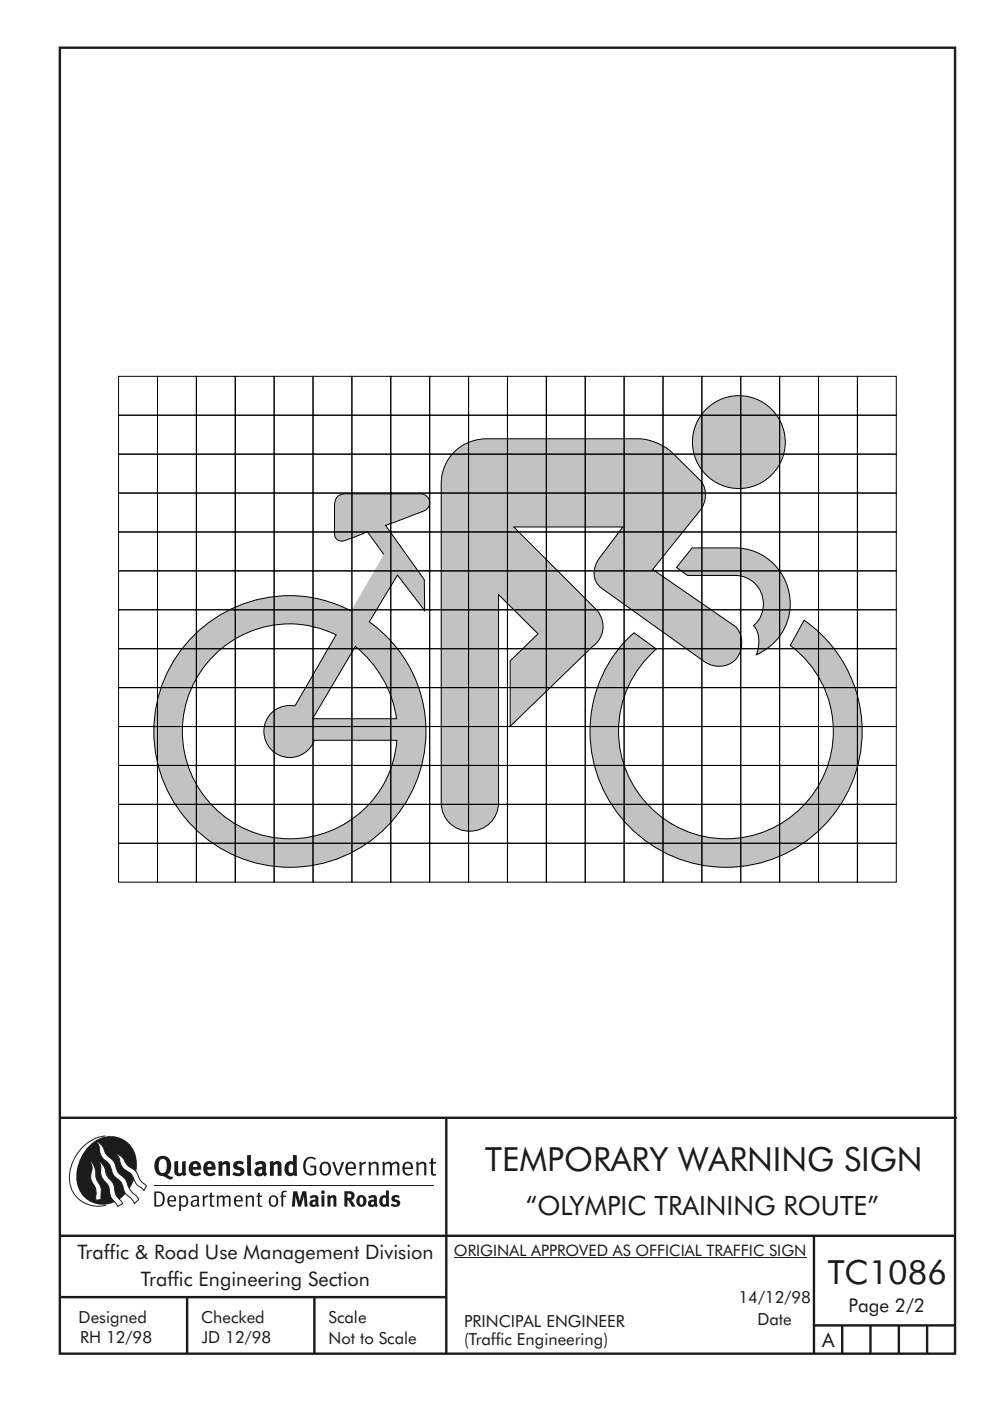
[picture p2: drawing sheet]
<svg xmlns="http://www.w3.org/2000/svg" width="210mm" height="297mm" viewBox="0 0 210 297" stroke-linecap="round" stroke-linejoin="round" font-family="sans-serif">
<g fill="none" stroke="#1f1a17" stroke-width=".51">
<path d="M12.7 10.1h189.9v276.9h-189.9zM12.7 237h190.3M94.7 236.9v50.1M12.7 262h190M12.7 275h82M39.7 275v12M66.7 275v12M172.7 262v25M172.7 281h30M178.7 281v6M184.7 281v6M190.7 281v6"/>
<path d="M196.7 281v6"/>
</g>
<path d="M96.3 266.7h74.7" fill="none" stroke="#1f1a17" stroke-width=".21"/>
<g fill="#1f1a17">
<path d="M64.9 245.6a1.61 1.61 0 0 1 2.1 0l-.2 .3a1.17 1.17 0 0 0-1.4-.2 1.17 1.17 0 0 0-.6 1.3 1.42 1.42 0 0 0 1.2 1.9l.7-.2v-1.2h-.8l-.1-.4h1.3v1.9a1.82 1.82 0 0 1-2.2-.1 1.82 1.82 0 0 1-.6-2.1l.2-.7z" fill-rule="evenodd"/>
<path d="M68.2 246.5a1.77 1.77 0 0 0 .4 2.7 1.39 1.39 0 0 0 1.4-.5 1.39 1.39 0 0 0 .2-1.5 1.19 1.19 0 0 0-2-.7zM68.5 246.8a.83 .83 0 0 1 1 .1 .83 .83 0 0 1 .2 1 .75 .75 0 0 1-.6 1 .75 .75 0 0 1-.8-.8v-.9z" fill-rule="evenodd"/>
<path d="M70.5 246.4l.4-.1 .8 2.4 .8-2.3h.5l-1.1 2.8h-.4z" fill-rule="evenodd"/>
<path d="M73.6 246.7a1.74 1.74 0 0 0 .5 2.5h.9l.5-.3-.2-.3a.89 .89 0 0 1-1.1 .2 .89 .89 0 0 1-.4-.9h1.7a1.15 1.15 0 0 0-.4-1.4 1.15 1.15 0 0 0-1.5 .2zM74 246.9a.67 .67 0 0 1 .8-.2 .67 .67 0 0 1 .3 .8h-1.3z" fill-rule="evenodd"/>
<path d="M76.2 246.4l.4-.1 .1 .4 .5-.4h.5l-.2 .5a.61 .61 0 0 0-.8 .6v1.8h-.4z" fill-rule="evenodd"/>
<path d="M78.1 246.4l.5-.1 .1 .4a.89 .89 0 0 1 .9-.4 .89 .89 0 0 1 .7 .7v2.2h-.4v-2.2l-.1-.2-.3-.1-.8 .4v2.1h-.4z" fill-rule="evenodd"/>
<path d="M81.1 246.4l.4-.1 .1 .4a.83 .83 0 0 1 .8-.4 .83 .83 0 0 1 .7 .5 .86 .86 0 0 1 .9-.5 .86 .86 0 0 1 .7 .7v2.2h-.4l-.1-2.3a.5 .5 0 0 0-.8 0l-.2 .2v2.1h-.5v-2.2l-.4-.3-.7 .4v2.1h-.4z" fill-rule="evenodd"/>
<path d="M85.7 246.7a1.74 1.74 0 0 0 .5 2.5h.9l.5-.3-.2-.3a.89 .89 0 0 1-1.1 .2 .89 .89 0 0 1-.4-.9h1.7a1.15 1.15 0 0 0-.5-1.4 1.15 1.15 0 0 0-1.4 .2zM86 246.9a.67 .67 0 0 1 .9-.2 .67 .67 0 0 1 .3 .8h-1.3z" fill-rule="evenodd"/>
<path d="M88.3 246.4l.4-.1 .1 .4a.89 .89 0 0 1 .9-.4 .89 .89 0 0 1 .8 .7v2.2h-.5v-2.2l-.1-.2-.3-.1-.8 .4v2.1h-.4z" fill-rule="evenodd"/>
<path d="M91.5 245.6l.4-.1v.9h.7l-.2 .3h-.5v2.1l.1 .1h.5l.1 .3a.71 .71 0 0 1-1.2-.6v-1.9h-.3v-.3h.3z" fill-rule="evenodd"/>
<path d="M37 246.3l.8-.2v2a.46 .46 0 0 0 .2 .6 .46 .46 0 0 0 .6-.2v-2.2l.8-.2v2.4l.2 .5-.6 .4-.2-.3a1.03 1.03 0 0 1-1.2 .2 1.03 1.03 0 0 1-.6-1z" fill-rule="evenodd"/>
<path d="M40.4 246.6a1.64 1.64 0 0 0 0 2.3 1.64 1.64 0 0 0 2.3 .1l-.4-.5a.78 .78 0 0 1-.9 .3 .78 .78 0 0 1-.5-.8h1.8a1.37 1.37 0 0 0-.6-1.6 1.37 1.37 0 0 0-1.7 .2zM41.1 246.9a.48 .48 0 0 1 .6-.1 .48 .48 0 0 1 .2 .6h-1z" fill-rule="evenodd"/>
<path d="M43.5 246.6a1.65 1.65 0 0 0-.2 2 1.65 1.65 0 0 0 1.9 .7l.5-.3-.3-.5a.78 .78 0 0 1-.9 .3 .78 .78 0 0 1-.5-.8h1.8a1.37 1.37 0 0 0-.6-1.6 1.37 1.37 0 0 0-1.7 .2zM44.1 246.9a.48 .48 0 0 1 .6-.1 .48 .48 0 0 1 .2 .6h-.9z" fill-rule="evenodd"/>
<path d="M46.3 246.3l.7-.2 .1 .4a.95 .95 0 0 1 1-.3 .95 .95 0 0 1 .7 .8v2.3h-.8v-2.3l-.3-.2-.5 .3v2.2h-.8z" fill-rule="evenodd"/>
<path d="M49.7 246.5a1.73 1.73 0 0 1 2-.1l-.2 .6-.6-.2a.42 .42 0 0 0-.6 .2l.2 .3a1.23 1.23 0 0 1 1.4 1 1.47 1.47 0 0 1-2.3 .9l-.3-.2 .3-.6 .7 .4a.47 .47 0 0 0 .7-.4 .87 .87 0 0 0-1-.5l-.4-.2-.1-.4z" fill-rule="evenodd"/>
<path d="M54.1 246.6l.3 .6 .3-.2a.62 .62 0 0 1 .9 0l.1 .4a1.21 1.21 0 0 0-1.4 .3 1.21 1.21 0 0 0-.1 1.3 1.19 1.19 0 0 0 1.6 .1l.5 .3 .4-.4-.3-.4v-1.4a.96 .96 0 0 0-1.3-1zM55 248l.6-.1v.7a.43 .43 0 0 1-.6 .1 .43 .43 0 0 1 0-.7z" fill-rule="evenodd"/>
<path d="M57.2 246.3l.7-.2 .1 .4a.95 .95 0 0 1 1-.3 .95 .95 0 0 1 .7 .8v2.3h-.8v-2.3l-.2-.2-.6 .3v2.2h-.8z" fill-rule="evenodd"/>
<path d="M62.2 244.8v1.5a1.29 1.29 0 0 0-1.4 .2 1.29 1.29 0 0 0-.5 1.3 1.24 1.24 0 0 0 .6 1.4 1.24 1.24 0 0 0 1.4-.1l.1 .2h.7l-.1-4.3zM61.5 246.9l.4-.1 .3 .2v1.5l-.3 .1a.48 .48 0 0 1-.6-.4 1.52 1.52 0 0 1 .2-1.3z" fill-rule="evenodd"/>
<path d="M52.4 245l.8-.2 .2 4.5h-.8l-.1-.2z" fill-rule="evenodd"/>
</g>
<path d="M22.4 240.8a9 9 0 0 0-7.4 10.9 6.2 6.2 0 0 0 7.5 3.8M32.7 251.4h59.4" fill="none" stroke="#1f1a17" stroke-width=".21"/>
<path d="M19.1 242.7a5.7 5.7 0 0 1 6.5-1.4 5.7 5.7 0 0 1 3.4 5.7 8.6 8.6 0 0 1-6.2 8.3 5.7 5.7 0 0 1-6.5-7 9.9 9.9 0 0 1 2.8-5.6z" fill-rule="evenodd" fill="#1f1a17"/>
<path d="M24.5 244.5a3.1 3.1 0 0 1 2.3 2.2l.7 .7a3.2 3.2 0 0 1 2 2.4l.4 .6 1.2 1.1-.6 .9-.2-.3a3.5 3.5 0 0 1-1.9-2.1 3.8 3.8 0 0 0-2.1-2.1 3.5 3.5 0 0 1-1-2.3zM20.4 241.9a3.4 3.4 0 0 1 1.9 2.5l.7 .8a3.3 3.3 0 0 1 1.7 2.6 4.4 4.4 0 0 0 1.7 2l.3 .3a6.1 6.1 0 0 0 2.5 3.7l.2 .5-.9 .9a6.1 6.1 0 0 0-1.9-2.2l-.4-.8a3.6 3.6 0 0 0-1.9-2.8l-.6-1a3.6 3.6 0 0 0-1.9-2.8 3.7 3.7 0 0 1-.8-2.4zM21 246.1a3.4 3.4 0 0 1 1.5 2.8l.6 .9a3.8 3.8 0 0 1 1.4 3.1l.3 .7 1.2 1.6-1 .6-.5-.8a3.2 3.2 0 0 1-1.3-2.8 4.3 4.3 0 0 0-1.4-2.2 4.7 4.7 0 0 1-.5-2.9zM19.2 246.1a5.1 5.1 0 0 1 1.2 3.7l.3 .7a3.1 3.1 0 0 1 .7 3l.1 .8-1.1 .2-.1-.8a3.5 3.5 0 0 0-.9-3.2 3.6 3.6 0 0 1 .1-2.6z" fill-rule="evenodd" fill="#fff" stroke="#1f1a17" stroke-width=".21"/>
<g fill="#1f1a17">
<path d="M33.4 245.5a2.51 2.51 0 0 0 .4 3.7l.8 .1a2.78 2.78 0 0 0 2 .7l.2-.5h-.6l-.7-.4a2.56 2.56 0 0 0 0-3.8 1.83 1.83 0 0 0-2.1 .2zM34 245.9a.87 .87 0 0 1 1 0 .87 .87 0 0 1 .4 .9v.4a1.17 1.17 0 0 1-.9 1.5l-.3-.1a2.38 2.38 0 0 1-.2-2.7z" fill-rule="evenodd"/>
<path d="M33.1 252.9v2.6a1.12 1.12 0 0 0 1.2-.3 1.12 1.12 0 0 0 .2-1.2l-.1-.5-.3-.4zM32.7 252.6h1.1a1.67 1.67 0 0 1 1.2 1.7 1.67 1.67 0 0 1-1.3 1.5h-1zM36.1 253.9l-.2 .5h1.1a.55 .55 0 0 0-.3-.6 .55 .55 0 0 0-.6 .1zM35.8 253.8a.95 .95 0 0 1 1.2-.2 .95 .95 0 0 1 .4 1.1h-1.5a.72 .72 0 0 0 .4 .8 .72 .72 0 0 0 .9-.2l.1 .3a1.15 1.15 0 0 1-1.5 0 1.15 1.15 0 0 1-.2-1.5zM38.4 254.1v1.2a.7 .7 0 0 0 .9 .1 .7 .7 0 0 0 .2-.9 .61 .61 0 0 0-.4-.7 .61 .61 0 0 0-.7 .3zM38 253.5l.3-.1 .1 .4a.95 .95 0 0 1 1.2-.2 .95 .95 0 0 1 .3 1.2 .92 .92 0 0 1-.5 1 .92 .92 0 0 1-1-.2v1.1l-.4 .1zM40.9 254.8a.5 .5 0 0 0 .2 .8 .5 .5 0 0 0 .7-.4v-.6zM40.5 253.7a1 1 0 0 1 1.7 .3v1.4l.2 .2-.2 .3-.3-.3a.78 .78 0 0 1-1.4-.1 .78 .78 0 0 1 .8-1.1h.5a.58 .58 0 0 0-.3-.7 .58 .58 0 0 0-.7 .3zM43 253.5l.3-.1 .1 .4 .3-.3 .5-.1-.2 .4a.52 .52 0 0 0-.6 .6v1.4h-.4zM44.6 252.9l.4-.1-.1 .7h.6l-.1 .3h-.5v1.5a.35 .35 0 0 0 .6 .3v.2a.57 .57 0 0 1-.6 .1 .57 .57 0 0 1-.3-.5v-1.6h-.3v-.3h.3zM45.9 253.5l.4-.1 .1 .4 .2-.2a.64 .64 0 0 1 1 .2 .7 .7 0 0 1 .8-.4 .7 .7 0 0 1 .5 .7v1.7h-.3v-1.7l-.3-.3-.7 .3v1.7h-.3v-1.6a.38 .38 0 0 0-.3-.5 .38 .38 0 0 0-.5 .2l-.1 .2v1.7h-.4zM50.2 253.9l-.2 .5h1.1a.55 .55 0 0 0-.2-.6 .55 .55 0 0 0-.7 .1zM49.9 253.8a.95 .95 0 0 1 1.2-.2 .95 .95 0 0 1 .4 1.1h-1.5a.72 .72 0 0 0 .4 .8 .72 .72 0 0 0 .9-.2l.1 .3a1.15 1.15 0 0 1-1.5 0 1.15 1.15 0 0 1-.2-1.5zM52.1 253.5l.3-.1 .1 .4a.72 .72 0 0 1 .8-.4 .72 .72 0 0 1 .6 .7v1.7h-.4v-1.6a.45 .45 0 0 0-.3-.5 .45 .45 0 0 0-.5 .3l-.2 .1v1.7h-.3zM54.7 252.9l.4-.1v.7h.6l-.1 .3h-.5v1.5a.35 .35 0 0 0 .5 .3v.2a.57 .57 0 0 1-.6 .1 .57 .57 0 0 1-.3-.5v-1.6h-.3v-.3h.3zM57.6 253.9l-.2 .7a.65 .65 0 0 0 .3 .8 .65 .65 0 0 0 .8-.2l.1-.1a.93 .93 0 0 0-.7-1.4zM57.3 253.7a1.12 1.12 0 0 1 1.4 .1 1.12 1.12 0 0 1 .3 1.4 1.01 1.01 0 0 1-1.3 .6 1.01 1.01 0 0 1-.7-1.2zM59.9 252.6l.5-.2 .5 .2-.1 .2-.4-.1-.3 .2v.6h.6l-.1 .3h-.5v2h-.4v-2h-.2v-.3h.2zM62.2 252.6l-.3 3.2h.7l.1-2.3 .6 2.3h.6l.6-2.3 .1 2.3h.7l-.3-3.2h-.9l-.5 2.1-.5-2.1zM65.7 253.7l.3 .5a.51 .51 0 0 1 .5-.4 .51 .51 0 0 1 .4 .4v.1a.88 .88 0 0 0-1.1 .4 .88 .88 0 0 0 .2 1.1 .9 .9 0 0 0 1.1-.2l.3 .3 .4-.3-.2-.3v-1.1a.87 .87 0 0 0-.5-.8 .87 .87 0 0 0-1 .1zM66.4 254.8h.5v.5l-.1 .1h-.3l-.2-.1zM68.2 253.5v2.3h.6v-2.4zM68.1 252.8a.4 .4 0 0 0 .8 0 .4 .4 0 0 0-.8 0zM69.4 253.5l.1 2.3h.6v-1.7a.33 .33 0 0 1 .4-.2 .33 .33 0 0 1 .3 .4v1.5h.6v-1.7a.75 .75 0 0 0-.6-.7 .75 .75 0 0 0-.8 .3v-.3zM73.1 252.6v3.2h.6v-1.3l.3 .2 .7 1.1h.7l-.9-1.4a.94 .94 0 0 0 .7-1 .94 .94 0 0 0-.9-.8zM73.7 253.1a.51 .51 0 0 1 .8 .1 .51 .51 0 0 1-.2 .7l-.6 .1zM75.9 253.7a1.19 1.19 0 0 0-.1 1.7 1.19 1.19 0 0 0 1.8 0 1.19 1.19 0 0 0-.1-1.6 1.19 1.19 0 0 0-1.6-.1zM76.5 253.9l.2-.1a.99 .99 0 0 1 0 1.6 1.06 1.06 0 0 1-.2-1.5zM78.1 253.7l.3 .5a.51 .51 0 0 1 .5-.4 .51 .51 0 0 1 .5 .4v.1a.88 .88 0 0 0-1.2 .4 .88 .88 0 0 0 .2 1.1 .9 .9 0 0 0 1.1-.2l.3 .3 .4-.3-.2-.3v-1.1a.87 .87 0 0 0-.5-.8 .87 .87 0 0 0-1 .1zM78.9 254.8h.4v.5l-.1 .1h-.3l-.1-.1zM81.9 252.4v1.1a1.2 1.2 0 0 0-1.4 .6 1.2 1.2 0 0 0 .2 1.4l.5 .4 .8-.2v.1h.6l-.1-3.3zM81.4 253.9l.5 .2-.1 1.2a.46 .46 0 0 1-.5-.1 .46 .46 0 0 1-.1-.5zM83.3 253.6a.79 .79 0 0 0-.1 .9 .79 .79 0 0 0 .9 .4 .33 .33 0 0 1 0 .5 .33 .33 0 0 1-.5 0l-.4-.2-.3 .4a1.15 1.15 0 0 0 1.2 .3 1.15 1.15 0 0 0 .8-1 1.49 1.49 0 0 0-1.2-.8 .4 .4 0 0 1 .3-.3 .4 .4 0 0 1 .4 .1l.2 .1 .2-.4a1.47 1.47 0 0 0-1.5 0z" fill-rule="evenodd"/>
</g>
<g fill="#c2c2c2" stroke="#000" stroke-width=".21">
<path d="M146.8 116.2h9.1a11.8 11.8 0 0 1 11.5 9.4 11.8 11.8 0 0 1-6.9 13.2 6.3 6.3 0 0 0-.6-6.2 6 6 0 0 0 1.7-6.7 6 6 0 0 0-5.7-3.9h-10l-2.4-1.7z" fill-rule="evenodd"/>
<path d="M41.1 134.7a28.4 28.4 0 0 1 33.4-5.2l6.9-11.9-3.5-4.9-3.7 1.5a2.67 2.67 0 0 1-2.6 .2 2.06 2.06 0 0 1-.6-2.1v-3.6a6.7 6.7 0 0 1 .3-3.1 2.97 2.97 0 0 1 3-.9h13.9a2.31 2.31 0 0 1 2.9 1.6 1.92 1.92 0 0 1-1.2 2.1l-8.1 3 8.2 11.5 .1 6.6-5.8-7.6-5.9 9.9a28.8 28.8 0 0 1 5.6 41.3 28.8 28.8 0 0 1-41.4 3.7 28.7 28.7 0 0 1-1.5-42.1zM46 138.4a22.8 22.8 0 0 0 5.5 37.1 22.8 22.8 0 0 0 32.7-18.5h-17.5a5.5 5.5 0 0 1-6.8 3.3 5.5 5.5 0 0 1-3.8-6.6 5.5 5.5 0 0 1 6.5-4.1l8.7-15a22.4 22.4 0 0 0-25.3 3.8zM75.4 137.1l-9.1 15.3h17.8a24 24 0 0 0-8.7-15.3z" fill-rule="evenodd"/>
<path d="M133.4 135.2l1.1-1 4.7 3.4a22.8 22.8 0 0 0-2.2 32.7 22.8 22.8 0 0 0 32.8 1.1 22.8 22.8 0 0 0 0-32.8l-2.1-1.8 2.9-5.3a28.8 28.8 0 0 1 7.1 40.1 28.8 28.8 0 0 1-40.1 7.1 28.8 28.8 0 0 1-7.1-40.1z" fill-rule="evenodd"/>
<path d="M96.7 95.5a9.9 9.9 0 0 1 6.3-2.5h32.5a11.5 11.5 0 0 1 7.1 2.9l6.1 6.1a5.1 5.1 0 0 1-.2 6.2l-10 12.5 17.4 12.1a5 5 0 0 1 .6 6.5 5 5 0 0 1-6.4 1.4l-22.3-15.9a4.4 4.4 0 0 1-.6-6.5l4.9-6.6h-23.1l17.7 17.8a5.2 5.2 0 0 1-1 7.6l-17.5 16.9v-13.9l5.9-5.7-8.3-8.3v44.1a6.1 6.1 0 0 1-6.1 6 6.1 6.1 0 0 1-6.1-6v-65.2a12.5 12.5 0 0 1 1.1-6.9l.6-1z" fill-rule="evenodd"/>
<circle cx="156.8" cy="93.7" r="9.8"/>
</g>
<g fill="none" stroke="#000" stroke-width=".21">
<path d="M25.2 79.8h8.2v8.2h-8.2zM33.4 79.8h8.3v8.2h-8.3zM41.7 79.8h8.2v8.2h-8.2zM49.9 79.8h8.3v8.2h-8.3zM58.2 79.8h8.2v8.2h-8.2zM66.4 79.8h8.3v8.2h-8.3zM74.7 79.8h8.2v8.2h-8.2zM82.9 79.8h8.3v8.2h-8.3zM91.2 79.8h8.2v8.2h-8.2zM99.4 79.8h8.3v8.2h-8.3zM107.7 79.8h8.2v8.2h-8.2zM115.9 79.8h8.3v8.2h-8.3z"/>
<path d="M124.2 79.8h8.2v8.2h-8.2zM132.4 79.8h8.3v8.2h-8.3zM140.7 79.8h8.2v8.2h-8.2zM148.9 79.8h8.3v8.2h-8.3zM157.2 79.8h8.2v8.2h-8.2zM165.4 79.8h8.3v8.2h-8.3zM173.7 79.8h8.2v8.2h-8.2zM181.9 79.8h8.3v8.2h-8.3zM25.2 88h8.2v8.3h-8.2zM25.2 96.3h8.2v8.2h-8.2zM33.4 88h8.3v8.3h-8.3zM33.4 96.3h8.3v8.2h-8.3z"/>
<path d="M41.7 88h8.2v8.3h-8.2zM41.7 96.3h8.2v8.2h-8.2zM49.9 88h8.3v8.3h-8.3zM49.9 96.3h8.3v8.2h-8.3zM58.2 88h8.2v8.3h-8.2zM58.2 96.3h8.2v8.2h-8.2zM66.4 88h8.3v8.3h-8.3zM66.4 96.3h8.3v8.2h-8.3zM74.7 88h8.2v8.3h-8.2zM74.7 96.3h8.2v8.2h-8.2zM82.9 88h8.3v8.3h-8.3zM82.9 96.3h8.3v8.2h-8.3z"/>
<path d="M91.2 88h8.2v8.3h-8.2zM91.2 96.3h8.2v8.2h-8.2zM99.4 88h8.3v8.3h-8.3zM99.4 96.3h8.3v8.2h-8.3zM107.7 88h8.2v8.3h-8.2zM107.7 96.3h8.2v8.2h-8.2zM115.9 88h8.3v8.3h-8.3zM115.9 96.3h8.3v8.2h-8.3zM124.2 88h8.2v8.3h-8.2zM124.2 96.3h8.2v8.2h-8.2zM132.4 88h8.3v8.3h-8.3zM132.4 96.3h8.3v8.2h-8.3z"/>
<path d="M140.7 88h8.2v8.3h-8.2zM140.7 96.3h8.2v8.2h-8.2zM148.9 88h8.3v8.3h-8.3zM148.9 96.3h8.3v8.2h-8.3zM157.2 88h8.2v8.3h-8.2zM157.2 96.3h8.2v8.2h-8.2zM165.4 88h8.3v8.3h-8.3zM165.4 96.3h8.3v8.2h-8.3zM173.7 88h8.2v8.3h-8.2zM173.7 96.3h8.2v8.2h-8.2zM181.9 88h8.3v8.3h-8.3zM181.9 96.3h8.3v8.2h-8.3z"/>
<path d="M25.2 104.5h8.2v8.3h-8.2zM25.2 112.8h8.2v8.2h-8.2zM33.4 104.5h8.3v8.3h-8.3zM33.4 112.8h8.3v8.2h-8.3zM41.7 104.5h8.2v8.3h-8.2zM41.7 112.8h8.2v8.2h-8.2zM49.9 104.5h8.3v8.3h-8.3zM49.9 112.8h8.3v8.2h-8.3zM58.2 104.5h8.2v8.3h-8.2zM58.2 112.8h8.2v8.2h-8.2zM66.4 104.5h8.3v8.3h-8.3zM66.4 112.8h8.3v8.2h-8.3z"/>
<path d="M74.7 104.5h8.2v8.3h-8.2zM74.7 112.8h8.2v8.2h-8.2zM82.9 104.5h8.3v8.3h-8.3zM82.9 112.8h8.3v8.2h-8.3zM91.2 104.5h8.2v8.3h-8.2zM91.2 112.8h8.2v8.2h-8.2zM99.4 104.5h8.3v8.3h-8.3zM99.4 112.8h8.3v8.2h-8.3zM107.7 104.5h8.2v8.3h-8.2zM107.7 112.8h8.2v8.2h-8.2zM115.9 104.5h8.3v8.3h-8.3zM115.9 112.8h8.3v8.2h-8.3z"/>
<path d="M124.2 104.5h8.2v8.3h-8.2zM124.2 112.8h8.2v8.2h-8.2zM132.4 104.5h8.3v8.3h-8.3zM132.4 112.8h8.3v8.2h-8.3zM140.7 104.5h8.2v8.3h-8.2zM140.7 112.8h8.2v8.2h-8.2zM148.9 104.5h8.3v8.3h-8.3zM148.9 112.8h8.3v8.2h-8.3zM157.2 104.5h8.2v8.3h-8.2zM157.2 112.8h8.2v8.2h-8.2zM165.4 104.5h8.3v8.3h-8.3zM165.4 112.8h8.3v8.2h-8.3z"/>
<path d="M173.7 104.5h8.2v8.3h-8.2zM173.7 112.8h8.2v8.2h-8.2zM181.9 104.5h8.3v8.3h-8.3zM181.9 112.8h8.3v8.2h-8.3zM25.2 121h8.2v8.3h-8.2zM25.2 129.3h8.2v8.2h-8.2zM25.2 137.5h8.2v8.3h-8.2zM33.4 121h8.3v8.3h-8.3zM33.4 129.3h8.3v8.2h-8.3zM33.4 137.5h8.3v8.3h-8.3zM41.7 121h8.2v8.3h-8.2zM41.7 129.3h8.2v8.2h-8.2z"/>
<path d="M41.7 137.5h8.2v8.3h-8.2zM49.9 121h8.3v8.3h-8.3zM49.9 129.3h8.3v8.2h-8.3zM49.9 137.5h8.3v8.3h-8.3zM58.2 121h8.2v8.3h-8.2zM58.2 129.3h8.2v8.2h-8.2zM58.2 137.5h8.2v8.3h-8.2zM66.4 121h8.3v8.3h-8.3zM66.4 129.3h8.3v8.2h-8.3zM66.4 137.5h8.3v8.3h-8.3zM74.7 121h8.2v8.3h-8.2zM74.7 129.3h8.2v8.2h-8.2z"/>
<path d="M74.7 137.5h8.2v8.3h-8.2zM82.9 121h8.3v8.3h-8.3zM82.9 129.3h8.3v8.2h-8.3zM82.9 137.5h8.3v8.3h-8.3zM91.2 121h8.2v8.3h-8.2zM91.2 129.3h8.2v8.2h-8.2zM91.2 137.5h8.2v8.3h-8.2zM99.4 121h8.3v8.3h-8.3zM99.4 129.3h8.3v8.2h-8.3zM99.4 137.5h8.3v8.3h-8.3zM107.7 121h8.2v8.3h-8.2zM107.7 129.3h8.2v8.2h-8.2z"/>
<path d="M107.7 137.5h8.2v8.3h-8.2zM115.9 121h8.3v8.3h-8.3zM115.9 129.3h8.3v8.2h-8.3zM115.9 137.5h8.3v8.3h-8.3zM124.2 121h8.2v8.3h-8.2zM124.2 129.3h8.2v8.2h-8.2zM124.2 137.5h8.2v8.3h-8.2zM132.4 121h8.3v8.3h-8.3zM132.4 129.3h8.3v8.2h-8.3zM132.4 137.5h8.3v8.3h-8.3zM140.7 121h8.2v8.3h-8.2zM140.7 129.3h8.2v8.2h-8.2z"/>
<path d="M140.7 137.5h8.2v8.3h-8.2zM148.9 121h8.3v8.3h-8.3zM148.9 129.3h8.3v8.2h-8.3zM148.9 137.5h8.3v8.3h-8.3zM157.2 121h8.2v8.3h-8.2zM157.2 129.3h8.2v8.2h-8.2zM157.2 137.5h8.2v8.3h-8.2zM165.4 121h8.3v8.3h-8.3zM165.4 129.3h8.3v8.2h-8.3zM165.4 137.5h8.3v8.3h-8.3zM173.7 121h8.2v8.3h-8.2zM173.7 129.3h8.2v8.2h-8.2z"/>
<path d="M173.7 137.5h8.2v8.3h-8.2zM181.9 121h8.3v8.3h-8.3zM181.9 129.3h8.3v8.2h-8.3zM181.9 137.5h8.3v8.3h-8.3zM25.2 145.8h8.2v8.2h-8.2zM25.2 154h8.2v8.3h-8.2zM33.4 145.8h8.3v8.2h-8.3zM33.4 154h8.3v8.3h-8.3zM41.7 145.8h8.2v8.2h-8.2zM41.7 154h8.2v8.3h-8.2zM49.9 145.8h8.3v8.2h-8.3zM49.9 154h8.3v8.3h-8.3z"/>
<path d="M58.2 145.8h8.2v8.2h-8.2zM58.2 154h8.2v8.3h-8.2zM66.4 145.8h8.3v8.2h-8.3zM66.4 154h8.3v8.3h-8.3zM74.7 145.8h8.2v8.2h-8.2zM74.7 154h8.2v8.3h-8.2zM82.9 145.8h8.3v8.2h-8.3zM82.9 154h8.3v8.3h-8.3zM91.2 145.8h8.2v8.2h-8.2zM91.2 154h8.2v8.3h-8.2zM99.4 145.8h8.3v8.2h-8.3zM99.4 154h8.3v8.3h-8.3z"/>
<path d="M107.7 145.8h8.2v8.2h-8.2zM107.7 154h8.2v8.3h-8.2zM115.9 145.8h8.3v8.2h-8.3zM115.9 154h8.3v8.3h-8.3zM124.2 145.8h8.2v8.2h-8.2zM124.2 154h8.2v8.3h-8.2zM132.4 145.8h8.3v8.2h-8.3zM132.4 154h8.3v8.3h-8.3zM140.7 145.8h8.2v8.2h-8.2zM140.7 154h8.2v8.3h-8.2zM148.9 145.8h8.3v8.2h-8.3zM148.9 154h8.3v8.3h-8.3z"/>
<path d="M157.2 145.8h8.2v8.2h-8.2zM157.2 154h8.2v8.3h-8.2zM165.4 145.8h8.3v8.2h-8.3zM165.4 154h8.3v8.3h-8.3zM173.7 145.8h8.2v8.2h-8.2zM173.7 154h8.2v8.3h-8.2zM181.9 145.8h8.3v8.2h-8.3zM181.9 154h8.3v8.3h-8.3zM25.2 162.3h8.2v8.2h-8.2zM25.2 170.5h8.2v8.3h-8.2zM25.2 178.8h8.2v8.2h-8.2zM33.4 162.3h8.3v8.2h-8.3z"/>
<path d="M33.4 170.5h8.3v8.3h-8.3zM33.4 178.8h8.3v8.2h-8.3zM41.7 162.3h8.2v8.2h-8.2zM41.7 170.5h8.2v8.3h-8.2zM41.7 178.8h8.2v8.2h-8.2zM49.9 162.3h8.3v8.2h-8.3zM49.9 170.5h8.3v8.3h-8.3zM49.9 178.8h8.3v8.2h-8.3zM58.2 162.3h8.2v8.2h-8.2zM58.2 170.5h8.2v8.3h-8.2zM58.2 178.8h8.2v8.2h-8.2zM66.4 162.3h8.3v8.2h-8.3z"/>
<path d="M66.4 170.5h8.3v8.3h-8.3zM66.4 178.8h8.3v8.2h-8.3zM74.7 162.3h8.2v8.2h-8.2zM74.7 170.5h8.2v8.3h-8.2zM74.7 178.8h8.2v8.2h-8.2zM82.9 162.3h8.3v8.2h-8.3zM82.9 170.5h8.3v8.3h-8.3zM82.9 178.8h8.3v8.2h-8.3zM91.2 162.3h8.2v8.2h-8.2zM91.2 170.5h8.2v8.3h-8.2zM91.2 178.8h8.2v8.2h-8.2zM99.4 162.3h8.3v8.2h-8.3z"/>
<path d="M99.4 170.5h8.3v8.3h-8.3zM99.4 178.8h8.3v8.2h-8.3zM107.7 162.3h8.2v8.2h-8.2zM107.7 170.5h8.2v8.3h-8.2zM107.7 178.8h8.2v8.2h-8.2zM115.9 162.3h8.3v8.2h-8.3zM115.9 170.5h8.3v8.3h-8.3zM115.9 178.8h8.3v8.2h-8.3zM124.2 162.3h8.2v8.2h-8.2zM124.2 170.5h8.2v8.3h-8.2zM124.2 178.8h8.2v8.2h-8.2zM132.4 162.3h8.3v8.2h-8.3z"/>
<path d="M132.4 170.5h8.3v8.3h-8.3zM132.4 178.8h8.3v8.2h-8.3zM140.7 162.3h8.2v8.2h-8.2zM140.7 170.5h8.2v8.3h-8.2zM140.7 178.8h8.2v8.2h-8.2zM148.9 162.3h8.3v8.2h-8.3zM148.9 170.5h8.3v8.3h-8.3zM148.9 178.8h8.3v8.2h-8.3zM157.2 162.3h8.2v8.2h-8.2zM157.2 170.5h8.2v8.3h-8.2zM157.2 178.8h8.2v8.2h-8.2zM165.4 162.3h8.3v8.2h-8.3z"/>
<path d="M165.4 170.5h8.3v8.3h-8.3zM165.4 178.8h8.3v8.2h-8.3zM173.7 162.3h8.2v8.2h-8.2zM173.7 170.5h8.2v8.3h-8.2zM173.7 178.8h8.2v8.2h-8.2zM181.9 162.3h8.3v8.2h-8.3zM181.9 170.5h8.3v8.3h-8.3zM181.9 178.8h8.3v8.2h-8.3z"/>
</g>
<g font-size="7.1" fill="#1f1a17">
<text x="102.9" y="248.4">TEMPORARY WARNING SIGN</text>
<text x="175.6" y="272.2">TC1086</text>
</g>
<text font-size="5.6" fill="#1f1a17" x="111.6" y="257.6">“OLYMPIC TRAINING ROUTE”</text>
<g font-size="4.2" fill="#1f1a17">
<text x="16.4" y="267">Traffic &amp; Road Use Management Division</text>
<text x="29.9" y="272.6">Traffic Engineering Section</text>
<text x="174.4" y="285.6">A</text>
</g>
<text font-size="4" fill="#1f1a17" x="180" y="278.1">Page 2/2</text>
<g font-size="3.5" fill="#1f1a17">
<text x="16.7" y="280.5">Designed</text>
<text x="42.7" y="280.5">Checked</text>
<text x="69.7" y="280.5">Scale</text>
<text x="98.5" y="281.4">PRINCIPAL ENGINEER</text>
<text x="156.7" y="276.3">14/12/98</text>
<text x="160.7" y="281">Date</text>
<text x="17" y="284.8">RH 12/98</text>
<text x="42.8" y="284.8">JD 12/98</text>
<text x="69.7" y="285">Not to Scale</text>
<text x="98.5" y="285.1">(Traffic Engineering)</text>
</g>
<text font-size="3.4" fill="#1f1a17" x="96.3" y="266.3">ORIGINAL APPROVED AS OFFICIAL TRAFFIC SIGN</text>
</svg>
